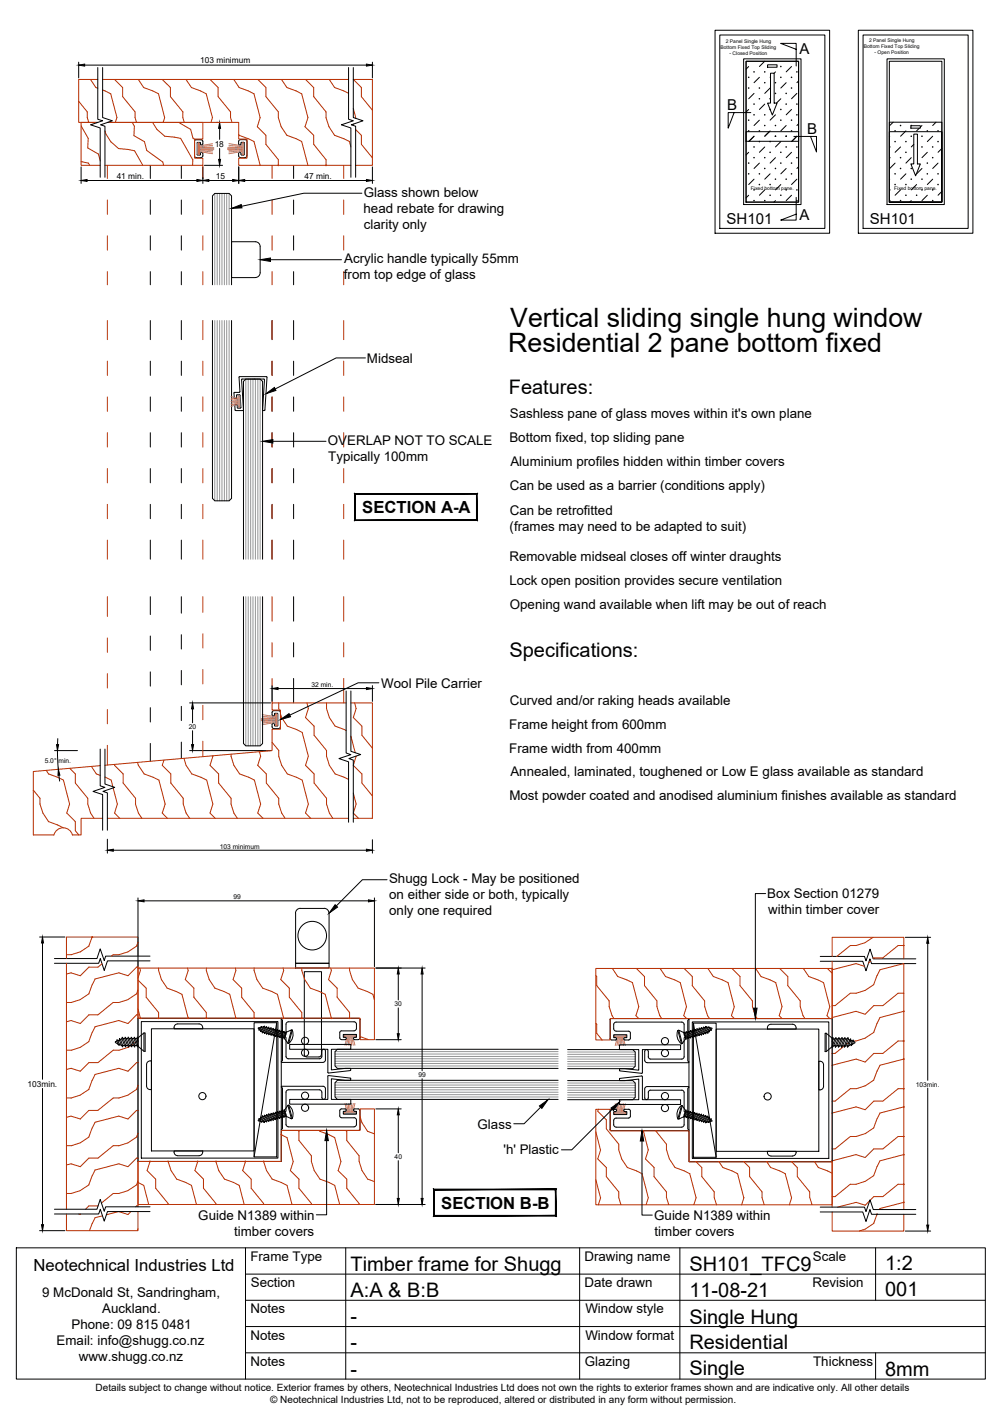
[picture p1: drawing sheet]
<svg xmlns="http://www.w3.org/2000/svg" width="210mm" height="297mm" viewBox="0 0 210 297" stroke-linecap="round" stroke-linejoin="round" font-family="sans-serif">
<!-- layer: APL Notes -->
<g fill="#000" stroke="#000" stroke-width=".21">
<path d="M99.8 103.5v5.4l.2 .1zM99.8 103.5l.2-.1v5.6zM74.5 103.5h25.3l.2-.1zM74.3 103.4h25.7l-25.5 .1zM74.3 103.4l.2 5.5v-5.4zM74.3 103.4l.2 5.5-.2 .1zM74.5 108.9l-.2 .1 25.5-.1zM74.3 109l25.5-.1 .2 .1z"/>
<path d="M116.3 249.2v5.4l.2 .1zM116.3 249.2l.2-.1v5.6zM91 249.2h25.3l.2-.1zM90.8 249.1h25.7l-25.5 .1zM90.8 249.1l.2 5.5v-5.4zM90.8 249.1l.2 5.5-.2 .1zM91 254.6l-.2 .1 25.5-.1zM90.8 254.7l25.5-.1 .2 .1z"/>
</g>
<!-- layer: Glass -->
<g fill="#fff" stroke="#fff" stroke-width=".21">
<path d="M48.5 50.6l5.2 .1zM48.5 50.6l5.2 .1z"/>
<path d="M48.5 50.7h5.3zM48.5 50.7h5.3z"/>
<path d="M48.5 50.7l5.5 .1zM48.5 50.7l5.5 .1z"/>
<path d="M48.5 50.8l5.6 .1zM48.5 50.8l5.6 .1z"/>
<path d="M48.5 50.9l5.8 .1-.2-.1zM48.5 50.9l5.8 .1h-5.8z"/>
<path d="M48.5 51l5.9 .1-.1-.1zM48.5 51l5.9 .1h-5.9z"/>
<path d="M48.5 51.1l5.9 .2v-.2zM48.5 51.1l5.9 .2h-5.9z"/>
<path d="M48.5 51.3l6 .2-.1-.2zM48.5 51.3l6 .2h-6z"/>
<path d="M48.5 51.5l6 .2v-.2zM48.5 51.5l6 .2h-6z"/>
<path d="M48.5 51.7l6 5.4v-5.4zM48.5 51.7l6 5.4h-6z"/>
<path d="M48.5 57.1l6 .2v-.2zM48.5 57.1l6 .2h-6z"/>
<path d="M48.5 57.3l5.9 .2 .1-.2zM48.5 57.3l5.9 .2h-5.9z"/>
<path d="M48.5 57.5l5.9 .1v-.1zM48.5 57.5l5.9 .1h-5.9z"/>
<path d="M48.5 57.6l5.8 .2 .1-.2zM48.5 57.6l5.8 .2h-5.8z"/>
<path d="M48.5 57.8l5.6 .1 .2-.1zM48.5 57.8l5.6 .1h-5.6z"/>
<path d="M48.5 57.9h5.6zM48.5 57.9l5.5 .1z"/>
<path d="M48.5 58h5.5zM48.5 58l5.3 .1z"/>
<path d="M48.5 58.1h5.3zM48.5 58.1h5.2z"/>
<path d="M48.5 58.1h5.2zM48.5 58.1l5 .1z"/>
</g>
<g fill="none" stroke="#000" stroke-width=".21">
<path d="M44.5 59.7v-18.7l.5-.5h3l.5 .5v18.7M53.5 50.6a1.01 1.01 0 0 1 1 1.1v5.4a1.01 1.01 0 0 1-1 1M53.5 50.6h-5v7.6h5M44.5 67.1v37.3l.5 .5h3l.5-.5v-37.3M51 117.1v-37.2l.5-.5h3l.5 .5v37.2M51 125v30.8l.5 .4h3l.5-.4v-30.8M116.9 219.8h-46.2l-.5 .5v3l.5 .5h46.2M118.9 219.9h13.7l.5 .5v3l-.5 .5h-13.7M68.7 224.6l.1 .2 4.6-.6v-.4l-4 .3v-4.3h4.1v-1h-12.8v1h8v4.8M68.7 225.4l.1-.1 4.6 .6v.4l-4-.3v4.3h4.1v1h-12.8v-1h8v-4.9M116.9 226.3h-46.2l-.5 .5v3l.5 .5h46.2M118.9 226.4h13.7l.5 .5v3l-.5 .5h-13.7"/>
<path d="M129.9 224.3l-.1-.4 4 .3v-4.3h-4v-1h12.8v1h-8v4.8M129.9 224.3l4.5 .5 .1-.1M134.5 225.5l-.1-.1-4.6 .5v.5l4-.4v4.4h-4v1h12.8v-1h-8v-4.9"/>
<circle cx="63.9" cy="218" r=".75"/>
<circle cx="139.3" cy="218.1" r=".75"/>
<circle cx="63.9" cy="229.5" r=".75"/>
<circle cx="63.9" cy="220.5" r=".75"/>
<circle cx="63.9" cy="232" r=".75"/>
<circle cx="139.3" cy="220.6" r=".75"/>
<circle cx="139.3" cy="232.1" r=".75"/>
<circle cx="139.3" cy="229.6" r=".75"/>
</g>
<!-- layer: Timber 1 -->
<g fill="none" stroke="#b82e00" stroke-width=".21">
<path d="M19 16.6l1.1 1.7 .4 .2M20.5 16.6h-4v9h4h-3.5v9h4M21.5 18.8l1.7 .8 1.3 5M21.5 16.6h51.5M24 16.6l1.7 1.7v1.9l2.6 3.2v1.2l.3 1M29 16.6l1.1 1.7 3.1 1.3 1.3 5-.3 1M34 16.6l1.7 1.7v1.9l2.6 3.2v1.2l.3 1M39 16.6l1.1 1.7 3.1 1.3 1.3 5-.3 1M44 16.6l1.7 1.7v1.9l2.6 3.2v1.2l.3 1M49 16.6l1.1 1.7 3.1 1.3 1.3 5-.6 2 1.8 1.7v1.9l2.6 3.3v1.1M54 16.6l1.7 1.7v1.9l2.6 3.2v1.2l.6 2 1.2 1.7 3.1 1.3 1.3 5M59 16.6l1.1 1.7 3.1 1.3 1.3 5-.6 2 1.8 1.7v1.9l2.6 3.3v1.1"/>
<path d="M64 16.6l1.7 1.7v1.9l2.6 3.2v1.2l.6 2 1.2 1.7 3.1 1.3 .3 1.2M69 16.6l1.1 1.7 2.9 1.2M16.5 21.2l1.8 2.2v1.2l.3 1M17 33.9l1.5 .3 .3 .4M17 26.4l1.5 2.6-.1 2 2.2 1.3 .4 1.4M20.2 25.6l.1 .1M22 34.6h20.5v-1.5h-1.7v-4h1.7v-3.5h-20h27.5v3.5h1.7v4h-1.7v1.5h23.5M22 27.4l.2 .6 1 1.7M22.5 34.6v2.8M23.2 29.7l1.6 1.4 3.4 .5 1.7 3M24.5 24.6l-.3 1M27.7 25.6l.4 .8v2l2.2 1.3 .4 1.8 3.4 2.4 .2 .7"/>
<path d="M32 25.6l.9 1.5 1.6 1.4 3.3 .5 2.6 4.5-.1 1.1M37.7 25.6v.2l2.2 1.3 .5 1.8 .4 .3M42.5 34.6v2.8M50 28.2l3.2 1.4 1.3 5M57 34.6v2.8M72 34.6v2.8M74 22.7l.5 2.1M74.1 26l-.1 .3M74.5 34.6h.1M74.5 27.1l1.2 1.2v1.9l2.3 2.9M78 23.1l-2.3-2.9v-1.9l-1.7-1.7h4v18h-3.5M22.5 41.9v3"/>
<path d="M22.5 49.4v3M22.5 56.9v2.8M42.5 41.9v3M42.5 49.4v3M42.5 56.9v2.8M57 41.9v3M57 49.4v3M57 56.9v2.8M72 41.9v3M72 49.4v3M72 56.9v2.8M22.5 67.1v4"/>
<path d="M22.5 75.7v2.9M42.5 67.1v4M42.5 75.7v2.9M57 67.1v4M57 75.7v2.9M72 67.1v4M72 75.7v2.9M22.5 83.1v3.1M22.5 90.6v3M22.5 98.2v2.9M42.5 83.1v3.1M42.5 90.6v3"/>
<path d="M42.5 98.2v2.9M57 83.1v3.1M57 90.6v3M57 98.2v2.9M72 83.1v3.1M72 90.6v3M72 98.2v2.9M22.5 105.6v3.1M22.5 113.1v4M42.5 105.6v3.1M42.5 113.1v4M57 105.6v3.1"/>
<path d="M57 113.1v4M72 105.6v3.1M72 113.1v4M22.5 125v4.1M22.5 133.6v3M42.5 125v3.3M42.5 132.8v2.9M57 125v5.1M57 134.6v3M72 125v5.1M72 134.6v3M22.5 141.1v3"/>
<path d="M22.5 148.6v3M22.5 156.1v4.2M28.8 159.7l.2 .6 1.2 1.8 3.1 1.3 1.3 5-.6 1.9 1.1 1.1M34.3 159.2l-.3 1.1 1.8 1.8v1.9l2.6 3.2v1.2l.6 1.9 .7 1.1M38.5 158.9l.5 1.4 1.2 1.8 3.1 1.3 1.3 5-.6 1.9 1.1 1.1M42.5 140.3v3M42.5 147.8v3M42.5 155.3v3.2M44.6 158.3l-.6 2 1.8 1.8v1.9l2.6 3.2v1.2l.6 1.9 .7 1.1M48.4 158l.6 2.3 1.2 1.8 3.1 1.3 1.3 5-.6 1.9 1.1 1.1M54.3 157.5l.3 .9-.6 1.9 1.8 1.8v1.9l2.6 3.2v1.2l.6 1.9 .7 1.1M57 142.1v5.1"/>
<path d="M57 155.5l1.4 1.7v1.2l.6 1.9 1.2 1.8 3.1 1.3 1.3 5-.6 1.9 1.1 1.1M58.4 147.2l.1 1.5M58.8 149.5l.2 .8 1.2 1.8 3.1 1.3 1.3 5-.6 1.9 1.8 1.8v1.9l2.6 3.2v1.2l.6 1.9 .7 1.1M64.3 147.2l.3 1.2-.6 1.9 1.8 1.8v1.9l2.6 3.2v1.2l.6 1.9 1.2 1.8 2.8 1.2M68.4 147.2v1.2l.6 1.9 1.2 1.8 2.3 .9M72 142.1v5.1M72.5 147.2h-15.5v1.5h1.8v4h-1.8v4.5l-35 3.1M73.5 147.2h4.5v24.2h-4M73.5 154.2l.9 3.5M74.3 147.2l.3 1.2-.6 1.9 1.8 1.8v1.9l2.2 2.7M74.6 158.4h.1M74.6 158.4l-.6 1.9 1.8 1.8v1.9l2.2 2.7"/>
<path d="M7 165.5l1.4 1.7v1.2l.6 1.9 1.2 1.8 3 1.3M9.7 161.4l.5 .7 3.1 1.3 1.3 5-.6 1.9 1.8 1.8v1.9l.7 .9M14.6 161l1.2 1.1v1.9l2.6 3.2v1.2l.6 1.9 .7 1.1M19.1 160.6l1.1 1.5 .8 .3M21 160.4l-14 1.2v13.3h4.3a2 2 0 0 1 1.9-1.5 2 2 0 0 1 2 1.5h1.8v-3.5h4.5M22 162.8l1.3 .6M22.5 171.4h50.5M23.3 163.4l.3 1.4M23.7 165l.9 3.4-.6 1.9 1.1 1.1M24.1 160.1l-.1 .2 1.8 1.8v1.9l2.6 3.2v1.2l.6 1.9 .7 1.1M74 166.1l.6 2.3-.6 1.9 1.1 1.1M18.6 198.2l-1.8 1.2-1.9 .6h-1"/>
<path d="M19.3 196.3l-.7 1.9M28.9 197.3l-.3 .9-1.8 1.2-1.9 .6h-1.2l-.4 .3M181.2 197.5l-1.9 .6h-1.2l-2.8 2.2M182.9 196.3l-1.7 1.1M189.3 198.1h-1.2l-3.2 2.5M13.9 201.8v51.5M16.8 209.4l-1.9 .6h-1M18.6 218.2l-1.8 1.2-1.9 .6h-1M18.6 208.2l-1.8 1.2M19.3 206.3l-.7 1.9M19.3 216.3l-.7 1.9M21.4 201.9l-.9 .7h-1.9l-1.8 1.8-1.9-.6-1 .2"/>
<path d="M23.7 210l-3.2 2.6h-1.9l-1.8 1.8-1.9-.6-1 .2M26.8 209.4l-1.9 .6h-1.2M28.6 208.2l-1.8 1.2M28.9 200.3v-4h-15v4.5M28.9 202.8h49.5v15h-3v-4.5h-46.5zM28.9 202.6h-.3l-1.8 1.8-1.9-.6-5 1.3-.6 1.2M28.9 212.6h-.3l-1.8 1.8-1.9-.6-5 1.3-.6 1.2M28.9 217.4l-.3 .8-1.8 1.2-1.9 .6h-1.2l-3.2 2.6h-1.9l-1.8 1.8-1.9-.6-1 .2M28.9 207.4l-.3 .8M28.9 201.3v51.5M28.9 211.4l.5 1.9M28.9 205.3l1.7 1.7v1.9l2.6 3.2v1.2"/>
<path d="M29.3 202.8l.1 .5-.5 1.6M33.2 202.8v.5l.6 1.9 1.2 1.8 3.1 1.3 1.3 5M39.3 202.8l.1 .5-.6 1.9 1.8 1.8v1.9l2.6 3.2v1.2M43.2 202.8v.5l.6 1.9 1.2 1.8 3.1 1.3 1.3 5M49.3 202.8l.1 .5-.6 1.9 1.8 1.8v1.9l2.6 3.2v1.2M53.2 202.8v.5l.6 1.9 1.2 1.8 3.1 1.3 1.3 5M59.3 202.8l.1 .5-.6 1.9 1.8 1.8v1.9l2.6 3.2v1.2M63.2 202.8v.5l.6 1.9 1.2 1.8 3.1 1.3 1.3 5M69.3 202.8l.1 .5-.6 1.9 1.8 1.8v1.9l2.6 3.2v1.2M73.2 202.8v.5l.6 1.9 1.2 1.8 3.1 1.3 .3 1.2M75.4 217.1l1.7 .7M124.8 202.9h49.5v10.5h-46.5v4.5h-3z"/>
<path d="M124.8 204.4l.2 .2v1.9l2.6 3.2v1.2l.6 1.9M124.8 214.4l.2 .2v1.9l1.1 1.4M128.2 212.8l.4 .6M128.3 202.9l1.1 1.7 3.1 1.3 1.3 5-.6 1.9 .6 .6M133.3 202.9l1.7 1.7v1.9l2.6 3.2v1.2l.6 1.9M138.2 212.8l.4 .6M138.3 202.9l1.1 1.7 3.1 1.3 1.3 5-.6 1.9 .6 .6M143.3 202.9l1.7 1.7v1.9l2.6 3.2v1.2l.6 1.9M148.2 212.8l.4 .6M148.3 202.9l1.1 1.7 3.1 1.3 1.3 5-.6 1.9 .6 .6M153.3 202.9l1.7 1.7v1.9l2.6 3.2v1.2l.6 1.9M158.2 212.8l.4 .6"/>
<path d="M158.3 202.9l1.1 1.7 3.1 1.3 1.3 5-.6 1.9 .6 .6M163.3 202.9l1.7 1.7v1.9l2.6 3.2v1.2l.6 1.9M168.2 212.8l.4 .6M168.3 202.9l1.1 1.7 3.1 1.3 1.3 5-.6 1.9 .6 .6M173.3 202.9l1 1M174.3 200.3v-4h15v4.6M174.3 203.2h.1M174.3 213.2h.1M174.3 201.4v51.5M181.1 202.4l-1.8-.5-5 1.2M181.2 212.5l-1.9-.7-5 1.4M181.2 207.5l-1.9 .6h-1.2l-3.2 2.6h-.6"/>
<path d="M181.2 217.5l-1.9 .6h-1.2l-3.2 2.6h-.6M181.2 207.5l1.8-1.2 1.3-3.1 5-1.3v51.5M182.4 201.3l-.5 .4M184.9 200.7l-2 .1M189.3 211.8l-5 1.4-1.3 3.1-1.8 1.2M189.3 208.1h-1.2l-3.2 2.6h-1.9l-1.8 1.8M189.3 218.1h-1.2l-3.2 2.6h-1.9l-1.8 1.8M14.9 233.8l-1 .2M16.8 229.4l-1.9 .6h-1M18.6 238.2l-1.8 1.2-1.9 .6h-1M18.6 228.2l-1.8 1.2M19.3 226.3l-.7 1.9"/>
<path d="M19.3 236.3l-.7 1.9M20.5 232.6h-1.9l-1.8 1.8-1.9-.6M24.9 233.8l-5 1.3-.6 1.2M26.8 229.4l-1.9 .6h-1.2l-3.2 2.6M28.9 222.6h-.3l-1.8 1.8-1.9-.6-5 1.3-.6 1.2M28.9 237.4l-.3 .8-1.8 1.2-1.9 .6h-1.2l-3.2 2.6h-1.9l-1.8 1.8-1.9-.6-1 .2M28.9 232.6h-.3l-1.8 1.8-1.9-.6M28.9 227.4l-.3 .8-1.8 1.2M58.9 237.7l1.2 .6 1.3 5-.6 1.9 1.8 1.8v1.9l2.6 3.2v.2M62.4 236.8l.2 .2v1.9l2.6 3.2v1.2l.6 1.9 1.2 1.8 3.1 1.3 1.1 4M66.9 236.8l.1 .2M67 237l3.1 1.3 1.3 5-.6 1.9"/>
<path d="M72.4 236.8l.2 .2v1.9l2.6 3.2v1.2M75.4 233.9l.4 1.3 1.2 1.8M77 237l1.4 .5M124.8 232.4h3v4.5h16.5v6.5h30v9h-49.5zM124.8 237.1l1 3.8M125.2 232.8l1.8 1.8v1.9l2.6 3.2v1.2M125.3 232.4l-.1 .4M134.8 236.9l1 4-.6 1.9 1.8 1.8v1.9l2.6 3.2v1.2l.5 1.5M137.3 236.9l2.3 2.8v1.2M174.3 223.2h.1M174.3 233.2h.1M181.2 222.5l-1.9-.6-5 1.2"/>
<path d="M181.2 232.5l-1.9-.6-5 1.3M181.2 227.5l-1.9 .6h-1.2l-3.2 2.6h-.6M181.2 237.5l-1.9 .6h-1.2l-3.2 2.6h-.6M189.3 221.9l-5 1.3-1.3 3.1-1.8 1.2M189.3 231.9l-5 1.3-1.3 3.1-1.8 1.2M189.3 228.1h-1.2l-3.2 2.6h-1.9l-1.8 1.8M189.3 238.1h-1.2l-3.2 2.6h-1.9l-1.8 1.8M16.5 254.3l.3 .1 .1-.1M18.6 248.2l-1.8 1.2-1.9 .6h-1M19.3 246.3l-.7 1.9M19.3 256.3l-.6 1.5M20.5 252.6h-1.9l-.7 .7"/>
<path d="M20.5 252.6h.1M21.5 254.7l-1.6 .4-.6 1.2M24.8 253.8l-2.5 .7M27.4 253.8l-.6 .6-1.9-.6M28.9 253.8v4h-15v-3.5M28.9 243.3h30v-6.5h16.5v-4.5h3v20h-49.5zM28.9 242.6h-.3l-1.8 1.8-1.9-.6-5 1.3-.6 1.2M28.9 252.6h-.3l-.2 .2M28.9 247.4l-.3 .8-1.8 1.2-1.9 .6h-1.2l-2.5 2M28.9 257.4l-.1 .4M28.9 247.7l1.2 .6 1.1 4M31.4 243.3l-.6 1.9 1.8 1.8v1.9l2.6 3.2v.2"/>
<path d="M35.2 243.3l.6 1.9 1.2 1.8 3.1 1.3 1.1 4M41.4 243.3l-.6 1.9 1.8 1.8v1.9l2.6 3.2v.2M45.2 243.3l.6 1.9 1.2 1.8 3.1 1.3 1.1 4M50.8 245.2l1.8 1.8v1.9l2.6 3.2v.2M51.4 243.3l-.6 1.9M55.2 243.3l.6 1.9 1.2 1.8 3.1 1.3 1.1 4M70.8 245.2l1.8 1.8v1.9l2.6 3.2v.2M75.2 243.3l.6 1.9 1.2 1.8 1.4 .5M124.8 247.1l1 3.8M125.8 250.9l-.5 1.5M125.8 240.9l-.6 1.9 1.8 1.8v1.9l2.6 3.2v1.2l.5 1.5M129.6 240.9l.6 1.9"/>
<path d="M130.2 242.8l1.2 1.8 3.1 1.3 1.3 5-.4 1.5M139.6 240.9l.6 1.9 1.2 1.8 3.1 1.3M144.5 245.9l1.3 5M145.8 243.4l1.2 1.2v1.9l2.6 3.2v1.2l.5 1.5M145.8 250.9l-.5 1.5M150.6 243.4l.8 1.2 3.1 1.3M154.5 245.9l1.3 5M155.8 243.4l1.2 1.2v1.9l2.6 3.2v1.2l.5 1.5M155.8 250.9l-.4 1.5M160.6 243.4l.8 1.2 3.1 1.3 1.3 5M165.8 250.9l-.4 1.5M165.8 243.4l1.2 1.2v1.9l2.6 3.2v1.2l.5 1.5"/>
<path d="M170.6 243.4l.8 1.2 2.9 1.2M174.3 253.9v4h15v-3.5M174.3 243.2h.1M179.3 241.9l-5 1.3M179.3 241.9l1.9 .6M181.2 247.5l-1.9 .6h-1.2l-3.2 2.6h-.6M181.2 257.5l-1.2 .4M182.2 251.5l-1 1-1.9-.6-3.9 1M183 246.3l-1.8 1.2M183.7 254.4l-.7 1.9-1.8 1.2M189.3 241.9l-5 1.3-1.3 3.1M189.3 251.9l-5 1.3-.1 .2"/>
<path d="M189.3 248.1h-1.2l-3.2 2.6h-1.9l-.7 .7"/>
</g>
<!-- layer: Components -->
<g fill="none" stroke="#000" stroke-width=".21">
<path d="M40.8 29.6l-.1 3 .4 .4M41.1 33h1M41.3 32.3l.1 .2h.5l.2-.5h.3l.1 .6-.4 .4M41.3 29.9l.6-.1 .1 .3M41.3 30v2.3M42 30.1l.2 .3 .3-.3M42.1 29.3l.3 .2 .1 .6M42.1 29.3h-1l-.4 .3M50 32.1v.7l.4 .2M50 32.1l.2-.2 .3 .2M50 30.1l.2 .3 .3-.3M50.4 33h1"/>
<path d="M50.5 32.1l.1 .4M50.5 29.9v.2M50.6 29.8l-.1 .1M50.6 29.8l.6 .1M51.2 32.3l-.6 .2M51.2 29.9v2.4M51.4 29.3l.3 .3M51.4 29.3h-1.2l-.2 .3v.5M51.7 29.6v3l-.3 .4M50.2 78.9l-.1 .1 .2 3.1M50.2 78.9h5.6M50.7 79.4l-.1 .1 .4 6.4"/>
<path d="M50.7 79.4h4.6M55.3 79.4l.1 .1-.4 6.4M55.8 78.9l.1 .1-.4 6.9-.1 .1M49.2 84.9l.2 1.1h1.5l.1-.1M49.3 84.7l-.1 .2M49.3 84.8h.4M49.6 83.3l-.4 .1M49.7 84.9l.1 .6M49.8 85.5h.5M50.1 82.2h-1.1l.2 1.2M50.2 82.1l-.1 .1M50.3 82.8l-.7-.1v.6"/>
<path d="M50.3 82.8l.2 2.6M50.5 85.4l-.2 .1M55 85.9l.4 .1M57 151.7l.2-.2 .3 .2M57 149.8l.2 .2 .3-.2M57 151.8v.6l.4 .2M57.4 148.9l-.4 .2v.7M57.4 148.9h1l.3 .3M57.4 152.6h1M57.5 149.5v.3M57.5 151.8v.2M57.5 152l.1 .1 .6-.1"/>
<path d="M57.5 149.5l.1-.1 .6 .1M58.2 149.5v2.5M58.7 152.2l-.3 .4M58.8 149.2v3.1M24.5 218.1l-.3 .1v.2l.5 .3M24.5 218.1v-.3l.2 .3 .3-.3 .5 1.2M24.5 218.1l.2 .6M24.7 218.7l.3 .3v-.3M24.7 218.1l.3 .6M25 218.7l.5 .3M25 217.8l.1-.3 .2 .3M25.3 217.8l.4 1.2"/>
<path d="M25.5 219l.2 .3v-.3M25.5 217.6l.1-.3 .2 .3M25.5 217.6l.6 1.4M25.5 217.6l-.2 .2M25.7 219h.4M25.8 217.6h.4M25.8 217.6l.5 1.4M26.1 219l.2 .3v-.3M26.2 217.6v-.3l.3 .3M26.2 217.6l.5 1.4M26.3 219h.4M26.5 217.6h.3"/>
<path d="M26.5 217.6l.5 1.4M26.7 219l.3 .3v-.3h.3M26.8 217.6l.5 1.4M26.8 217.6l.1-.3 .2 .3M27.1 217.6h.3l.1-.3 .2 .3M27.1 217.6l.5 1.4M27.3 219l.3 .3v-.3M27.4 217.6l.6 1.4h-.4M27.7 217.6h.4M27.7 217.6l.5 1.4M28.1 217.6l.5 1.4h-.4v.3l-.2-.3M28.1 217.6v-.3l.3 .3"/>
<path d="M28.4 217.6h.3M28.4 217.6l.5 1.4M28.6 219l.3 .3v-.3M28.7 217.6l.2 .6M28.9 219h.1M28.9 217.4l1.3-1h.2v3.8h-.2l-1.3-1zM28.9 217.5l-.1-.2-.1 .3M30.2 216.4v3.8M54.5 215.2l-.4 .1 .2 .5 .5-.8-.5 .6M54.7 216l.2 .2M54.9 216.2v.2l.3-.2M55.2 216.2l.2 .1"/>
<path d="M55.2 215.1l-.6 .8-.2-.2M55.2 215.1l.2-.2-.1 .2M55.2 215.1l-.4 .1M55.3 215.1l-.7 1v-.2M55.3 215.1l.3 .1M55.4 216.3v.2l.2-.1M55.6 215.2l.3-.1-.1 .2M55.6 215.2l-.7 1M55.6 216.4h.3M55.8 215.3l-.6 .9M55.8 215.3h.3M55.9 216.4v.2l.2-.1"/>
<path d="M56.1 216.5h.2v.3l.2-.2M56.3 215.4l-.7 1M56.5 216.6h.3v.3l.2-.2M56.6 215.5l-.3-.1v-.2l-.9 1.1M56.6 215.5l.2-.2-.1 .2 .3 .1 .2-.2-.7 1.2M56.6 215.5l-.7 .9M56.7 215.5l-.6 1M57 215.6l-.7 .9M57 216.7l.2 .1M57.2 215.6l.3 .1-.7 .9M57.2 216.8v.2l.2-.2M57.4 216.8l.3 .1"/>
<path d="M57.5 215.7l.2-.2v.3M57.7 215.8l.5-.1-.1 .2M57.7 215.8l-.7 .9M57.7 216.9v.2l.2-.1M57.9 217h.3M57.9 215.8l-.7 1M58.1 215.9h.3M58.1 215.9l-.7 .9M58.2 217l-.1 .3 .3-.2M58.4 215.9l.2-.1v.2M58.4 217.1l.2 .1M58.4 215.9l-.7 1"/>
<path d="M58.6 216l.2 .1M58.6 216l-.7 1M58.6 217.2v.2l.2-.2 .3 .1M58.8 216.1l.3-.2-.1 .2M58.8 216.1l-.6 .9M59 216.1l.3 .1M59 216.1l-.6 1M59.1 217.3l-.1 .2 .3-.2M59.3 216.2l.2-.2v.2l.2 .1M59.3 217.3l.2 .1M59.3 216.2l-.7 1M59.5 216.2l-.7 1"/>
<path d="M59.5 217.4v.2l.1-.1M59.6 217.5l.3-1.3 1.2-.5-.8 2.8M59.6 217.5l.7 1M59.7 217.1l-.2 .3M59.7 216.3l-.6 1M59.9 216.4l-.6 .9M60 216.2l-.3 .1M60.3 218.5l.2 .1M61.1 215.7l.1 .1M61.2 215.8a2.34 2.34 0 0 1-.7 2.8M61.2 215.8l-.7 2.8M142 215.8a2.34 2.34 0 0 0 .7 2.8"/>
<path d="M142.2 215.8l-.2 .1 .8 2.8M142.9 218.6l-.1 .1M143.3 216.3l.2 .1M143.3 216.5l.7 .9M143.5 216.4l.7 .9M143.5 217.2l.2 .3M143.6 217.6l-.3-1.3-1.1-.5 .7 2.8M143.6 217.6l-.7 1M143.7 217.5v.2l-.1-.1M143.8 216.3l.6 1M143.9 216.3l-.2-.2 .1 .2-.3 .1M143.9 216.3l.7 .9"/>
<path d="M144 217.4l-.3 .1M144.2 217.3v.3l-.2-.2M144.2 216.2l-.3 .1M144.2 216.2l.7 1M144.4 216.1l-.2-.1v.2M144.4 216.1l.7 1M144.6 217.2v.3l-.2-.2h-.2M144.7 216.1h-.3M144.7 216.1l.6 .9M144.9 216l-.3-.1 .1 .2M144.9 217.2h-.3M144.9 216l.7 1"/>
<path d="M145.1 217.1v.2l-.2-.1M145.1 215.9l-.2 .1M145.1 215.9l.7 1M145.3 215.9l.7 .9M145.3 217l-.2 .1M145.6 217v.2l-.3-.2M145.6 215.8l-.3 .1-.2-.2v.2M145.6 215.8l.7 1M145.8 215.8l-.3-.2 .1 .2M145.8 216.9l-.2 .1M146 216.8v.3l-.2-.2M146.1 215.7l-.3 .1 .7 .9"/>
<path d="M146.2 215.7l.7 .9M146.3 216.8h-.3M146.5 215.6l.7 .9M146.7 215.5h.3l-.1-.2 .3 .1 .6 1M146.7 215.5l-.2-.1v.2l-.3 .1-.2-.2 .7 1.2M146.7 215.5l.7 1M146.7 216.7h-.2v.2l-.2-.1M147 215.5l.6 .9M147.2 216.5l-.3 .1v.2l-.2-.1M147.4 216.5v.2l-.2-.2M147.4 215.3l.7 1M147.4 215.3l-.2 .1"/>
<path d="M147.6 215.3l-.2-.2v.2M147.6 215.3l.7 .9M147.6 216.4l-.2 .1M147.8 216.4l.1 .2-.3-.2M147.9 215.2l.7 1v-.3M147.9 215.2l-.3 .1M148.1 215.2l.5 .7 .2-.1M148.1 215.2l-.3-.2 .1 .2M148.1 215.2l.4 .1M148.1 216.3l-.3 .1M148.3 216.2v.3l-.2-.2M148.5 216.1l-.2 .1"/>
<path d="M148.7 215.3l.4 .1-.1 .5-.6-.8 .6 .6M172.8 216.4h.3l1.2 1.1v1.8l-1.2 1h-.3zM173.1 216.4v3.9M174.3 217.5l.2-.2 .1 .3M174.3 219.1h.1M174.4 219.1v.3l.2-.3M174.6 217.6l-.3 .6M174.6 217.6h.3M174.9 217.6l.2-.3 .1 .3M174.9 217.6l-.5 1.5M175.2 217.6l-.6 1.5h.4v.3l.3-.3M175.2 217.6h.3"/>
<path d="M175.5 217.6l.3-.3v.3h.4M175.5 217.6l-.5 1.5M175.6 219.1v.3l.3-.3M175.8 217.6l-.5 1.5h.3M175.9 219.1h.4v.3l.2-.3M176.2 217.6l-.6 1.5M176.2 217.6l.2-.3 .1 .3M176.5 217.6h.3M176.5 217.6l-.6 1.5M176.5 219.1h.4M176.8 217.6l.2-.3 .1 .3M176.8 217.6l-.5 1.5"/>
<path d="M176.9 219.1v.3l.3-.3M177.1 217.6h.3M177.1 217.6l-.6 1.5M177.2 219.1h.3M177.4 217.6l.2-.3 .1 .3M177.4 217.6l-.5 1.5M177.5 219.1v.3l.3-.3M177.7 217.6l-.5 1.5M177.7 217.6l.3 .3M178 217.9l.2-.3v.3M178 217.9l-.5 1.2M178.3 218.8v.3l.3-.3"/>
<path d="M178.3 218.8l-.5 .3M178.5 218.2l-.2 .6M178.8 218.2l.3 .1v.1l-.5 .4M178.8 218.2l-.1-.3-.2 .3-.3-.3-.4 1.2M178.8 218.2l-.2 .6M54.3 234.5l.5 .6-.5-.8-.2 .5 .4 .1M54.4 234.4l.2-.2 .6 .8M54.6 234.2v-.2l.7 1M54.8 234.9l.4 .1M54.9 233.9l.7 1M54.9 233.9l-.2 .2M55.2 233.9l-.3-.2v.2"/>
<path d="M55.2 233.9l.6 .9M55.3 235l.1 .2-.2-.2M55.4 233.8l.9 1.1v-.2l.3-.1M55.4 233.8l-.2 .1M55.6 233.8l-.2-.2v.2M55.6 233.8l.7 .9M55.6 234.9l-.3 .1M55.8 234.8l.1 .2-.3-.1M55.9 233.7l.7 .9M55.9 233.7l-.3 .1M56.1 233.6l.6 1M56.1 233.6l-.2-.1v.2"/>
<path d="M56.1 234.7l-.3 .1M56.3 233.6l.7 .9M56.5 233.5l-.2-.2v.3h-.2M56.5 233.5l.7 1.2-.2-.2-.3 .1 .1 .2-.2-.2M56.8 233.4l.7 1h-.3M57 233.4l-.2-.2v.2l-.3 .1M57 233.4l.7 .9M57.2 233.3l.7 1M57.2 233.3l-.2 .1M57.4 233.3l-.2-.2v.2M57.4 233.3l.7 .9M57.7 234.3v.3l-.2-.2"/>
<path d="M57.7 233.2l-.3 .1M57.7 233.2l.7 .9M57.9 233.1l-.2-.1v.2M57.9 233.1l.7 1M58.1 234.2l.1 .2-.3-.1h-.2M58.2 233.1h-.3M58.2 233.1l.6 .9M58.4 233l-.3-.2 .1 .3M58.4 234.1l-.3 .1M58.4 233l.6 1M58.6 234.1v.2l-.2-.2M58.6 232.9l-.2 .1"/>
<path d="M58.6 232.9l.7 1M58.8 232.9l.7 .9M58.8 234l-.2 .1M59 234l.1 .2-.3-.2M59.1 232.8l-.3 .1-.2-.2v.2M59.1 232.8l.6 1M59.3 232.8l-.3-.2 .1 .2M59.3 233.9l-.3 .1M59.3 232.8l.6 .9M59.5 232.7l-.2 .1M59.5 232.7l.2 .3M59.6 232.5h-.1v.2"/>
<path d="M59.7 233.8h-.2v.3l-.2-.2M59.7 233.8l.3 .1M60.3 231.5l.8 2.9-1.2-.6-.3-1.2zM60.5 231.5a2.34 2.34 0 0 1 .7 2.8M60.5 231.5l.7 2.8M60.5 231.5h-.2M61.2 234.3l-.1 .1M142 234.4h.2M142.7 231.6a2.34 2.34 0 0 0-.7 2.8M142.8 231.6l-.8 2.8M142.8 231.6h.1M142.9 231.6l-.7 2.8 1.1-.5 .3-1.3"/>
<path d="M142.9 231.6l.7 1M143.5 233.8l.3 .1-.1 .2 .2-.1M143.5 233.8l-.2 .1M143.6 232.6l.1-.1v.3M143.7 232.8h.3M143.7 232.8l-.2 .2M143.9 234h.3M144 232.8l.2-.1v.2M144 232.8l-.7 .9M144.2 232.9l.2 .1 .2-.2v.2M144.2 232.9l-.7 .9M144.2 234v.3l.2-.2"/>
<path d="M144.4 234.1l.3 .1M144.4 233l-.6 .9M144.6 233l.3 .1M144.6 233l-.7 1M144.7 234.2l-.1 .2 .3-.2M144.9 233.1l.2-.2v.2M144.9 234.2l.2 .1M144.9 233.1l-.7 .9M145.1 233.1l.2 .1M145.1 233.1l-.7 1M145.1 234.3v.2l.2-.2 .3 .1M145.3 233.2l.3-.2v.3"/>
<path d="M145.3 233.2l-.6 1M145.6 233.3h.2M145.6 233.3l-.7 .9M145.6 234.4l-.1 .2 .3-.2M145.8 233.3l.2-.1v.2M145.8 233.3l-.7 1M146 233.4l.3 .1M146 233.4l-.7 .9M146.3 233.5l.2-.2v.2l.2 .1M146.3 233.5l-.7 .9M146.5 233.5l-.7 .9 .3 .1M146.7 233.6l.2-.2v.2l.3 .1"/>
<path d="M146.7 233.6l-.7 1.1 .2-.1h.3v.3l.2-.2M146.9 233.6l-.7 1M147.2 233.7l-.7 .9M147.2 234.8l.2 .1M147.2 233.7l.2-.2v.3M147.4 233.8l-.7 .9M147.4 233.8h.2M147.4 234.9v.2l.2-.2M147.6 234.9l.3 .1M147.6 233.8l.3-.2-.1 .3M147.6 233.8l-.6 1M147.8 233.9l-.6 .9-.3 .2 .1-.2-.3-.1"/>
<path d="M147.8 233.9h.3M147.9 235l-.1 .2 .3-.1M148.1 233.9l.2-.1v.2M148.1 233.9l-.7 1M148.3 234l-.7 .9M148.3 234l.2 .2M148.5 235l-.4 .1M148.6 234.3v-.2l-.7 .9M148.8 234.5l-.2-.2-.5 .8M149 234.6l-.6 .5 .6-.7 .1 .5h-.4"/>
</g>
<!-- layer: WeatherStrip -->
<g fill="none" stroke="#b85c73" stroke-width=".21">
<path d="M41.4 30h.4v2.3h-.4zM41.6 30v2.3M41.8 31.2h3M41.8 31.8l2.7 .4M41.8 31.5l2.7 .4M44.5 30.8l-2.7 .2h3M44.5 30.1l-2.7 .5M44.5 30.4l-2.7 .4M44.8 31.4h-3l2.7 .1M47.7 31.1h3M47.7 31.3h3l-2.7 .2M48 30.8l2.7 .2h-3"/>
<path d="M48 30.1l2.7 .5M48 30.4l2.7 .3M50.7 29.9h.4v2.4h-.4zM50.7 31.7l-2.7 .5M50.7 31.5l-2.7 .3M50.9 29.9v2.4M48.4 83l1.5 .5M48.4 83.4l1.5 .3M48.4 83.7l1.5 .2M48.4 84.1h1.5M49.9 82.9h.4v2.4h-.4zM49.9 84.7l-1.5 .4"/>
<path d="M49.9 84.5l-1.5 .3M49.9 84.3l-1.5 .1M50.1 82.9v2.4M54.7 150.8h3M54.7 150.9h3l-2.8 .2M54.9 150.4l2.8 .1h-3M54.9 149.7l2.8 .4M54.9 150.1l2.8 .3M57.7 149.5h.4v2.5h-.4zM57.7 151.3l-2.8 .5M57.7 151.2l-2.8 .3M57.9 149.5v2.5"/>
<path d="M72.1 216.8h2.4v.4h-2.4zM72.1 217h2.4M72.7 217.2l-.4 1.8M72.9 217.2l-.3 1.8M73.1 217.2l-.1 1.8M73.3 217.2v1.8M73.5 217.2l.2 1.8M73.7 217.2l.3 1.8M73.9 217.2l.5 1.8M128.7 216.9h2.4v.4h-2.4zM128.7 217.1h2.4M129.3 217.3l-.4 1.7"/>
<path d="M129.5 217.3l-.3 1.7M129.7 217.3l-.1 1.7M129.9 217.3v1.7M130.1 217.3l.2 1.7M130.3 217.3l.3 1.7M130.5 217.3l.5 1.7M72.1 232.9h2.4v.4h-2.4zM72.1 233.1h2.4M72.3 231.1l.4 1.8M72.6 231.1l.3 1.8M73 231.1l.1 1.8M73.3 231.1v1.8"/>
<path d="M73.7 231.1l-.2 1.8M74 231.1l-.3 1.8M74.4 231.1l-.5 1.8M128.7 233h2.4v.4h-2.4zM128.7 233.2h2.4M128.9 231.2l.4 1.8M129.2 231.2l.3 1.8M129.6 231.2l.1 1.8M129.9 231.2v1.8M130.3 231.2l-.2 1.8M130.6 231.2l-.3 1.8M131 231.2l-.5 1.8"/>
</g>
<!-- layer: AlumOutline -->
<g fill="none" stroke="#000" stroke-width=".21">
<path d="M31.5 34.6v2.8M38 34.6v2.8M61.5 34.6v2.8M31.5 41.9v3M31.5 49.4v3M31.5 56.9v2.8M38 41.9v3M38 49.4v3M38 56.9v2.8M61.5 41.9v3M61.5 49.4v3M61.5 56.9v2.8"/>
<path d="M31.5 67.1v4M31.5 75.7v2.9M38 67.1v4M38 75.7v2.9M57 67.1v4M57 75.7v2.9M61.5 67.1v4M61.5 75.7v2.9M31.5 83.1v3.1M31.5 90.6v3M31.5 98.2v2.9M38 83.1v3.1"/>
<path d="M38 90.6v3M38 98.2v2.9M57 83.1v3.1M57 90.6v3M57 98.2v2.9M61.5 83.1v3.1M61.5 90.6v3M61.5 98.2v2.9M31.5 105.6v3.1M31.5 113.1v4M38 105.6v3.1M38 113.1v4"/>
<path d="M57 105.6v3.1M57 113.1v4M61.5 105.6v3.1M61.5 113.1v4M31.5 125v3.7M31.5 133.2v3M38 125v3.4M38 133v3M61.5 125v5.1M61.5 134.6v3M31.5 140.7v3M31.5 148.2v3"/>
<path d="M31.5 155.7v3.8M38 140.4v3.1M38 148v2.9M38 155.5v3.4M61.5 142.1v5.1M28.9 213.3h30v30h-30zM29.6 214h28.6v28.6h-28.6zM58.9 213.5l.3 .2v8.5l-.3 .2M58.9 213.4l.1-.1h16.2l.2 .2v3.9l-.4 .4M71.5 217.8l-.3-.4v-1.3l.4-.2h2.8l.3-.5v-.9l-.3-.4-14-.1-.4 .3-.1 2.5-.3 .3 .3 .2v4l.3 .4 6.7 .1 .4-.3 .1-.2M71.6 217.8h.7M72.3 217.3l.2 .2-.2 .3"/>
<path d="M72.3 217.3h-.4v-.6h2.8v.6l-.6 .1v.1l.2 .3M74.3 217.8h.7M127.8 217.5l.4 .4M127.8 213.6l.2-.2h16.3l-.2 .3v8.5l.2 .2M127.8 213.6v3.9M128.2 217.9h.7l.3-.3-.3-.2h-.3v-.6h2.7v.6h-.4l-.2 .2 .2 .3h.8M129.1 216l-.5-.3v-1.1v-.2l.5-.3h13.7l.4 .3 .1 2.4 .3 .3-.3 .3v4l-.2 .4-6.8 .1-.4-.3-.1-1.4M129.1 216h2.6M131.7 216l.4 .4v1.1l-.4 .4M144.3 213.4h30v30h-30zM145 214.1h28.6v28.6h-28.6zM58.9 227.7l.3 .2v8.5l-.3 .2"/>
<path d="M58.9 222.4l.1 .1M58.9 236.6l.1 .2M58.9 227.7l.1-.2h8.7l.4 .3 .1 .2M59 222.6h8.7M59 236.8h16.2M67.4 228.8l-.1-.3-.4-.2-6.7 .1-.3 .4v4l-.3 .3 .3 .2 .1 2.5 .4 .3 14-.1 .3-.5v-.9l-.3-.4h-2.8l-.4-.3v-1.4l.3-.2h.8M67.4 221.3v-1.1a.37 .37 0 0 1 .4-.4 .37 .37 0 0 1 .4 .4v1.8l-.3 .5h-.2M68.2 228.1v1.8a.37 .37 0 0 1-.4 .4 .37 .37 0 0 1-.4-.4v-1.1M72.3 232.3l.2 .2-.2 .3M72.3 232.8h-.4v.6h2.8v-.6l-.6-.1v-.3l.9-.1 .4 .2v4l-.2 .3M127.8 232.7v3.9M128.2 232.4l-.4 .3"/>
<path d="M128.2 232.4h.7l.3 .2-.3 .3h-.3v.6h2.7v-.6l-.6-.1v-.2l.2-.2h.8M129.1 236.1h13.7M131.7 232.4l.4 .3v1.1l-.4 .4M131.7 234.2l-2.9 .1-.2 .4v.9v.3l.5 .2M135.1 220.2a.37 .37 0 0 1 .3-.3 .37 .37 0 0 1 .4 .3M135.1 220.2v1.9v.2l.5 .3M135.6 227.6l-.5 .3v.2v1.9a.37 .37 0 0 0 .3 .3 .37 .37 0 0 0 .4-.3l.1-1.4 .4-.2M135.6 222.6h8.6M135.6 227.6h8.7l-.2 .4v8.5l.2 .3-16.3 .1-.2-.3M136.3 228.4h6.5M142.8 228.4h.3l.2 .5v3.9l.3 .3-.3 .3v2.2l-.2 .4-.3 .1M144.3 222.4l-.1 .2"/>
</g>
<!-- layer: Glass -->
<g fill="none" stroke="#939598" stroke-width=".21">
<path d="M45 40.5v19.2M45.5 40.5v19.2M46 40.5v19.2M46.5 40.5v19.2M47 40.5v19.2M47.5 40.5v19.2M48 40.5v19.2M45 67.1v37.8M45.5 67.1v37.8M46 67.1v37.8M46.5 67.1v37.8M47 67.1v37.8"/>
<path d="M47.5 67.1v37.8M48 67.1v37.8M51.5 79.4v37.7M52 79.4v37.7M52.5 79.4v37.7M53 79.4v37.7M53.5 79.4v37.7M54 79.4v37.7M54.5 79.4v37.7M51.5 125v31.2M52 125v31.2M52.5 125v31.2"/>
<path d="M53 125v31.2M53.5 125v31.2M54 125v31.2M54.5 125v31.2M70.2 221.8h46.7M70.2 222.3h46.7M70.2 222.8h46.7M70.2 221.3h46.7M70.2 220.8h46.7M70.2 220.3h46.7M70.2 223.3h46.7M70.2 228.3h46.7"/>
<path d="M70.2 227.8h46.7M70.2 227.3h46.7M70.2 228.8h46.7M70.2 229.3h46.7M70.2 229.8h46.7M70.2 226.8h46.7M118.9 221.9h14.2M118.9 222.4h14.2M118.9 222.9h14.2M118.9 221.4h14.2M118.9 220.9h14.2M118.9 220.4h14.2"/>
<path d="M118.9 223.4h14.2M118.9 228.4h14.2M118.9 227.9h14.2M118.9 227.4h14.2M118.9 228.9h14.2M118.9 229.4h14.2M118.9 229.9h14.2M118.9 226.9h14.2"/>
</g>
<!-- layer: Dimensions -->
<g fill="none" stroke="#000" stroke-width=".21">
<path d="M16.5 13v3.3M17.7 13.6h59.1M78 13v3.3M17 35v3.4M18.2 37.8h23M42.5 35v3.4M42.8 34.6h3.8M43.7 37.8h5M45.4 25.6h.3M46 26.9v2.3M46 31.1v2.3M50 35v3.4"/>
<path d="M51.3 37.8h25.5M78 35v3.4M11.4 157.2h4.8M12 157.2l.2 3.9M12.1 154.7v1.3M39.7 157.2h17M39.7 147.2h17M40.3 148.5v2.9M40.3 153.1v2.9M57 143.6v3.3M58.2 144.2h18.6M78 143.6v3.3"/>
<path d="M12.3 162.4l.2 1.2M22.5 175.8v2.9M23.7 178.1h53.1M78 175.9v2.8M8.3 196.3h5.3M8.9 197.5v28.6M28.9 188.1v14.4M30.2 188.7h47M78.4 188.1v14.4M189.6 196.3h5.4M194.3 197.6v28.7M78.7 202.8h10.4"/>
<path d="M78.7 217.8h5.3M83.4 204v5.5M83.4 211.1v5.4M88.4 204v20.3M8.9 228v28.5M78.7 232.3h5.3M83.4 233.5v8M88.4 226v25M194.3 227.9v28.7M8.3 257.8h5.3M78.7 252.3h10.4M83.4 243.1v7.9"/>
<path d="M189.6 257.9h5.4"/>
</g>
<g fill="#000" stroke="#000" stroke-width=".21">
<path d="M16.5 13.6l1.2-.2v.5zM76.8 13.4l1.2 .2-1.2 .3zM17 37.8l1.2-.2v.4zM41.2 37.6l1.3 .2-1.3 .2zM42.5 37.8l1.2-.2v.4zM45.8 33.4h.4l-.2 1.2zM46 25.6l.2 1.3h-.4zM48.7 37.6l1.3 .2-1.3 .2zM50 37.8l1.3-.2v.4zM76.8 37.6l1.2 .2-1.2 .2zM11.8 156h.5l-.3 1.2zM40.1 156h.4l-.2 1.2z"/>
<path d="M40.3 147.2l.2 1.3h-.4zM57 144.2l1.2-.2v.4zM76.8 144l1.2 .2-1.2 .2zM12.2 161.1l.3 1.3h-.4zM22.5 178.1l1.2-.2v.4zM76.8 177.9l1.2 .2-1.2 .2zM8.9 196.3l.2 1.2h-.4zM28.9 188.7l1.3-.2v.4zM77.2 188.5l1.2 .2-1.2 .2zM194.3 196.3l.3 1.3h-.5zM83.4 202.8l.2 1.2h-.4zM83.2 216.5h.4l-.2 1.3z"/>
<path d="M88.4 202.8l.2 1.2h-.4zM83.4 232.3l.2 1.2h-.4zM8.7 256.5h.4l-.2 1.3zM83.2 251h.4l-.2 1.3zM88.2 251h.4l-.2 1.3zM194.1 256.6h.5l-.3 1.3z"/>
</g>
<!-- layer: Shugg Blocks -->
<g fill="none" stroke="#000" stroke-width=".21">
<path d="M20.5 14.1v10.9l1 .3-2.5 .8 2 .7v10.3M21.5 14.1v10.5l2 .7-2.4 .8 .9 .3v10.7M73 14.1v10.9l1 .3-2.5 .8 2 .7v10.3M74 14.1v10.5l2 .7-2.4 .8 .9 .3v10.7M21 156.9v7.7l1 .3-2.5 .9 2 .6v7.5M22 156.9v7.3l2 .7-2.4 .9 .9 .3v7.8M72.5 144.7v13l1 .4-2.5 .8 2 .7v12.6M73.5 144.7v12.7l2.1 .7-2.5 .8 .9 .3v13M31.4 201.3h-8.9l-.7 2-.8-2.5-.3 1h-9.3M31.4 200.3h-9.3l-.3 .9-.8-2.4-.7 2h-8.9M171.8 201.4h8.9l.7 2 .8-2.5 .4 1h9.2M171.8 200.3h9.3l.3 1 .9-2.5 .6 2.1h8.9"/>
<path d="M31.4 253.8h-8.9l-.7 2-.8-2.5-.3 1h-9.3M31.4 252.8h-9.3l-.3 .9-.8-2.4-.7 2h-8.9M171.8 253.9h8.9l.7 2 .8-2.5 .4 1h9.2M171.8 252.9h9.3l.3 .9 .9-2.5 .6 2.1h8.9"/>
</g>
<!-- layer: Timber 1 -->
<g fill="#b82e00" stroke="#b82e00" stroke-width=".21">
<circle cx="68.3" cy="34.6" r=".08"/>
<circle cx="58.3" cy="34.6" r=".08"/>
<circle cx="19.3" cy="196.3" r=".08"/>
<circle cx="69.4" cy="213.3" r=".08"/>
<circle cx="59.4" cy="213.3" r=".08"/>
<circle cx="49.4" cy="213.3" r=".08"/>
<circle cx="39.4" cy="213.3" r=".08"/>
<circle cx="29.4" cy="213.3" r=".08"/>
<circle cx="73.2" cy="213.3" r=".08"/>
<circle cx="63.2" cy="213.3" r=".08"/>
<circle cx="53.2" cy="213.3" r=".08"/>
<circle cx="43.2" cy="213.3" r=".08"/>
<circle cx="33.2" cy="213.3" r=".08"/>
<circle cx="51.4" cy="243.3" r=".08"/>
<circle cx="41.4" cy="243.3" r=".08"/>
<circle cx="31.4" cy="243.3" r=".08"/>
<circle cx="55.2" cy="243.3" r=".08"/>
<circle cx="45.2" cy="243.3" r=".08"/>
<circle cx="35.2" cy="243.3" r=".08"/>
<circle cx="58.9" cy="237.7" r=".08"/>
<circle cx="183.7" cy="254.4" r=".08"/>
<circle cx="189.3" cy="211.9" r=".08"/>
<circle cx="189.3" cy="221.9" r=".08"/>
<circle cx="189.3" cy="231.9" r=".08"/>
<circle cx="189.3" cy="241.9" r=".08"/>
<circle cx="189.3" cy="251.9" r=".08"/>
<circle cx="189.3" cy="198.1" r=".08"/>
<circle cx="189.3" cy="218.1" r=".08"/>
<circle cx="189.3" cy="228.1" r=".08"/>
<circle cx="189.3" cy="238.1" r=".08"/>
<circle cx="189.3" cy="248.1" r=".08"/>
</g>
<!-- layer: TitleBlock -->
<g fill="none" stroke="#000" stroke-width=".21">
<path d="M149.8 6.3h24v42.6h-24zM150.8 7.3h22v40.5h-22zM155.8 12.3h12v30.5h-12zM156.3 12.8h11v29.5h-11zM156.3 12.8h11v16.8h-11zM156.8 13.9l-.5 .6M158 19.6l-1.2 1.1M159.1 16.2l-1.1 1.1M160.2 12.8l-1.1 1.1M160.8 13.6h2v.5h-2zM161.3 18.4l-1.1 1.2M161.4 15.3h.8v6.3h.6l-1 2.5-1-2.5h.6z"/>
<path d="M161.4 16.1l-.1 .1M162.4 15.1l-.2 .3M164.7 17.3l-1.1 1.1M165.8 13.9l-1.1 1.2M166.8 10.3l-3.3-1.2h3.3v4.7M166.9 19.6l-1.1 1.1M167.3 17l-.4 .3M179.8 6.3h24v42.6h-24zM180.8 7.3h22v40.5h-22zM185.8 12.3h12v30.5h-12zM186.3 12.8h11v29.5h-11zM153.8 23.6l-1.3 3.2v-3.2h4.8"/>
<path d="M156.3 27.6h11v14.7h-11zM156.8 22.9l-.5 .6M156.8 31.9l-.5 .6M158 28.5l-1.2 1.2M158 37.5l-1.2 1.2M159.1 25.2l-1.1 1.1M159.1 34.2l-1.1 1.1M160.2 21.8l-1.1 1.1M160.2 30.8l-1.1 1.1M160.2 39.8l-1.1 1.1M161.3 27.4l-1.1 1.1M161.3 36.4l-1.1 1.1"/>
<path d="M162.4 24.1l-1.1 1.1M162.4 33l-1.1 1.2M163.6 20.7l-.9 .9M163.6 29.7l-1.2 1.1M163.6 38.7l-1.2 1.1M164.7 26.3l-1.1 1.1M164.7 35.3l-1.1 1.1M165.8 22.9l-1.1 1.2M165.8 31.9l-1.1 1.1M165.9 29.6l1-1.1-1.1 1.2M166.3 28.6h4.7v3.2l-1.2-3.2M166.9 37.5l-1.1 1.2"/>
<path d="M167.3 25.9l-.4 .4M167.3 34.9l-.4 .4M186.3 25.6h11v16.7h-11h11v-14.7h-11v14.7zM186.4 28.5l-.1 .1M186.4 37.5l-.1 .1M187.1 25.6l-.7 .7M187.5 34.2l-1.1 1.1M188.7 30.8l-1.2 1.1M188.7 39.8l-1.2 1.1M189.8 27.4l-1.1 1.1M189.8 36.4l-1.1 1.1M190.8 26.3h2v.5h-2z"/>
<path d="M190.9 33l-1.1 1.2M191.4 28.1h.8v6.2h.6l-1 2.5-1-2.5h.6zM191.4 30.3l-.5 .5M192 38.7l-1.1 1.1M192.6 26.8l-.6 .6M193.1 26.3l-.3 .3M193.1 35.3l-1.1 1.1M194.3 31.9l-1.2 1.1M195.4 28.5l-1.1 1.2M195.4 37.5l-1.1 1.2M196.1 25.6l-.7 .7M196.5 34.2l-1.1 1.1"/>
<path d="M197.3 31.1l-.8 .8M156.8 40.9l-.5 .6M162.4 42l-.3 .3M165.8 40.9l-1.1 1.1M166.8 41.3v4.8h-3.3l3.3-1.2M190.9 42l-.3 .3M194.3 40.9l-1.2 1.1M197.3 40.1l-.8 .8"/>
</g>
<g fill="#000" stroke="#000" stroke-width=".21">
<circle cx="156.8" cy="18.4" r=".06"/>
<circle cx="156.8" cy="16.2" r=".06"/>
<circle cx="158" cy="15.1" r=".06"/>
<circle cx="159.1" cy="18.4" r=".06"/>
<circle cx="160.2" cy="17.3" r=".06"/>
<circle cx="160.2" cy="15.1" r=".06"/>
<circle cx="162.4" cy="17.3" r=".06"/>
<circle cx="162.4" cy="19.6" r=".06"/>
<circle cx="163.6" cy="13.9" r=".06"/>
<circle cx="163.6" cy="16.2" r=".06"/>
<circle cx="164.7" cy="19.6" r=".06"/>
<circle cx="165.8" cy="16.2" r=".06"/>
<circle cx="165.8" cy="18.4" r=".06"/>
<circle cx="166.9" cy="15.1" r=".06"/>
<circle cx="156.8" cy="36.4" r=".06"/>
<circle cx="156.8" cy="25.2" r=".06"/>
<circle cx="156.8" cy="27.4" r=".06"/>
<circle cx="156.8" cy="34.2" r=".06"/>
<circle cx="158" cy="30.8" r=".06"/>
<circle cx="158" cy="33" r=".06"/>
<circle cx="158" cy="21.8" r=".06"/>
<circle cx="158" cy="39.8" r=".06"/>
<circle cx="158" cy="24.1" r=".06"/>
<circle cx="159.1" cy="27.4" r=".06"/>
<circle cx="159.1" cy="36.4" r=".06"/>
<circle cx="159.1" cy="38.7" r=".06"/>
<circle cx="159.1" cy="20.7" r=".06"/>
<circle cx="159.1" cy="29.7" r=".06"/>
<circle cx="160.2" cy="26.3" r=".06"/>
<circle cx="160.2" cy="33" r=".06"/>
<circle cx="160.2" cy="24.1" r=".06"/>
<circle cx="160.2" cy="35.3" r=".06"/>
<circle cx="161.3" cy="38.7" r=".06"/>
<circle cx="161.3" cy="20.7" r=".06"/>
<circle cx="161.3" cy="29.7" r=".06"/>
<circle cx="161.3" cy="31.9" r=".06"/>
<circle cx="161.3" cy="22.9" r=".06"/>
<circle cx="162.4" cy="26.3" r=".06"/>
<circle cx="162.4" cy="35.3" r=".06"/>
<circle cx="162.4" cy="37.5" r=".06"/>
<circle cx="162.4" cy="28.5" r=".06"/>
<circle cx="163.6" cy="31.9" r=".06"/>
<circle cx="163.6" cy="25.2" r=".06"/>
<circle cx="163.6" cy="34.2" r=".06"/>
<circle cx="163.6" cy="22.9" r=".06"/>
<circle cx="164.7" cy="30.8" r=".06"/>
<circle cx="164.7" cy="28.5" r=".06"/>
<circle cx="164.7" cy="21.8" r=".06"/>
<circle cx="164.7" cy="37.5" r=".06"/>
<circle cx="164.7" cy="39.8" r=".06"/>
<circle cx="165.8" cy="25.2" r=".06"/>
<circle cx="165.8" cy="34.2" r=".06"/>
<circle cx="165.8" cy="36.4" r=".06"/>
<circle cx="165.8" cy="27.4" r=".06"/>
<circle cx="166.9" cy="39.8" r=".06"/>
<circle cx="166.9" cy="21.8" r=".06"/>
<circle cx="166.9" cy="33" r=".06"/>
<circle cx="166.9" cy="24.1" r=".06"/>
<circle cx="166.9" cy="30.8" r=".06"/>
<circle cx="186.4" cy="39.8" r=".06"/>
<circle cx="186.4" cy="30.8" r=".06"/>
<circle cx="186.4" cy="33" r=".06"/>
<circle cx="187.5" cy="27.4" r=".06"/>
<circle cx="187.5" cy="29.7" r=".06"/>
<circle cx="187.5" cy="36.4" r=".06"/>
<circle cx="187.5" cy="38.7" r=".06"/>
<circle cx="188.6" cy="33" r=".06"/>
<circle cx="188.6" cy="26.3" r=".06"/>
<circle cx="188.6" cy="35.3" r=".06"/>
<circle cx="189.8" cy="29.7" r=".06"/>
<circle cx="189.8" cy="31.9" r=".06"/>
<circle cx="189.8" cy="38.7" r=".06"/>
<circle cx="190.9" cy="37.5" r=".06"/>
<circle cx="190.9" cy="26.3" r=".06"/>
<circle cx="190.9" cy="28.5" r=".06"/>
<circle cx="190.9" cy="35.3" r=".06"/>
<circle cx="193.1" cy="39.8" r=".06"/>
<circle cx="193.1" cy="37.5" r=".06"/>
<circle cx="193.1" cy="28.5" r=".06"/>
<circle cx="193.1" cy="30.8" r=".06"/>
<circle cx="194.3" cy="36.4" r=".06"/>
<circle cx="194.3" cy="27.4" r=".06"/>
<circle cx="194.3" cy="34.2" r=".06"/>
<circle cx="195.4" cy="30.8" r=".06"/>
<circle cx="195.4" cy="33" r=".06"/>
<circle cx="195.4" cy="39.8" r=".06"/>
<circle cx="196.5" cy="27.4" r=".06"/>
<circle cx="196.5" cy="38.7" r=".06"/>
<circle cx="196.5" cy="29.7" r=".06"/>
<circle cx="196.5" cy="36.4" r=".06"/>
<circle cx="158" cy="42" r=".06"/>
<circle cx="160.2" cy="42" r=".06"/>
<circle cx="161.3" cy="40.9" r=".06"/>
<circle cx="163.6" cy="40.9" r=".06"/>
<circle cx="166.9" cy="42" r=".06"/>
<circle cx="186.4" cy="42" r=".06"/>
<circle cx="188.6" cy="42" r=".06"/>
<circle cx="189.8" cy="40.9" r=".06"/>
<circle cx="192" cy="40.9" r=".06"/>
<circle cx="195.4" cy="42" r=".06"/>
</g>
<!-- layer: Counterweight -->
<g fill="none" stroke="#000" stroke-width=".21">
<path d="M31.7 215.5h21.5v25.6h-21.5zM36.7 214.7l.5-.2h4.5a.83 .83 0 0 1 .8 1h-6zM150 215.6h21.5v25.6h-21.5zM166.8 215.3a.75 .75 0 0 0-.8-.7h-4.5a.78 .78 0 0 0-.7 1h6v-.3M30.9 222.5l.8-.3v6a.82 .82 0 0 1-1-.7v-4.5zM171.5 222.3a.78 .78 0 0 1 1 .8v4.5a.79 .79 0 0 1-1 .7zM36.5 241.1h6a.85 .85 0 0 1-.8 1h-4.5a.79 .79 0 0 1-.7-1zM160.8 241.4a.75 .75 0 0 0 .7 .8h4.5a.79 .79 0 0 0 .8-.8M160.8 241.4v-.2h6v.2"/>
<circle cx="42.4" cy="229.6" r=".75"/>
<circle cx="160.8" cy="229.7" r=".75"/>
</g>
<!-- layer: Components 3 -->
<g fill="none" stroke="#000" stroke-width=".21">
<path d="M61.9 191.3v10.5h7v-10.5M62.9 190.3a1.01 1.01 0 0 0-1 1M62.9 190.3h5M67.9 190.3a1.01 1.01 0 0 1 1 1M53.2 214.2h4.8v28.1h-4.8zM58 214.2l-4.8 28.1M61.9 201.8h7v1h-7zM145.3 214.3h4.7v28.1h-4.7zM145.3 214.3l4.7 28.1M64.2 221.4l-.2-.1-.3-.4v-17.4h3.6v17.4l-.2 .4-.3 .1M64.3 221.4h2.5"/>
<circle cx="65.4" cy="196" r="3"/>
</g>
<!-- layer: Title Block -->
<g fill="none" stroke="#000" stroke-width=".21">
<path d="M56.7 54.4h14.8M75.8 40.5h-12.2l-13 2.7M76.6 75h-6.2l-12.7 6.5M57.2 92.4h11.1M79.4 143h-4.4l-14.3 6.8M81.1 184.3h-5.2l-5.4 5.5M160.4 187.2h-2.2v24M68.4 238.9v15.6h-2.1M113.3 231.9l-3.5 3.5h-2.2M128.2 232.4l-8.4 8.5h-2.2M134.5 239v15.5h2.1M3.4 261.4h203v27.5h-203z"/>
<path d="M51.4 266.9h155M51.4 272.4h155M51.4 277.9h155M51.4 261.4v27.5M72.4 261.4v27.5M121.4 261.4v27.5M142.4 261.4v27.5M183.4 261.4v11M51.4 283.4h155M183.4 283.4v5.5"/>
</g>
<path d="M48.5 43.7l2-.9 .2 .7zM54.5 54.4l2.2-.4v.8zM55 92.4l2.2-.3v.7zM55.7 82.5l1.8-1.3 .3 .6zM58.8 150.7l1.8-1.2 .3 .6zM70.2 189.5l.5 .5-1.8 1.3zM157.9 211.2h.7l-.4 2.1zM68.4 236.8l.4 2.1h-.7zM113 231.7l1.8-1.3-1.3 1.8zM128 232.1l1.8-1.2-1.3 1.7zM134.5 236.9l.3 2.1h-.7z" fill="#000" stroke="#000" stroke-width=".21"/>
<g font-size="5.6">
<text x="106.9" y="68.6">Vertical sliding single hung window</text>
<text x="106.5" y="73.6">Residential 2 pane bottom fixed</text>
</g>
<g font-size="4.2">
<text x="106.6" y="82.6">Features:</text>
<text x="106.7" y="137.6">Specifications:</text>
<text x="73.4" y="266.2">Timber frame for Shugg</text>
<text x="144.4" y="266.2">SH101_TFC9</text>
<text x="185.4" y="265.9">1:2</text>
<text x="73.4" y="271.7">A:A &amp; B:B</text>
<text x="144.4" y="271.6">11-08-21</text>
<text x="185.4" y="271.6">001</text>
<text x="73.4" y="277.2">-</text>
<text x="144.4" y="277.2">Single Hung</text>
<text x="73.4" y="282.7">-</text>
<text x="144.4" y="282.6">Residential</text>
<text x="73.4" y="288.2">-</text>
<text x="144.4" y="288.1">Single</text>
<text x="185.4" y="288.2">8mm</text>
</g>
<g font-size="3.5">
<text x="75.9" y="107.5">SECTION A-A</text>
<text x="92.4" y="253.2">SECTION B-B</text>
<text x="7" y="266.3">Neotechnical Industries Ltd</text>
</g>
<g font-size="3.1">
<text x="167.5" y="11.3">A</text>
<text x="152.3" y="23">B</text>
<text x="169.1" y="28">B</text>
<text x="152.2" y="47">SH101</text>
<text x="167.5" y="46.1">A</text>
<text x="182.2" y="47">SH101</text>
</g>
<g font-size="2.8">
<text x="76.2" y="41.2">Glass shown below</text>
<text x="76.2" y="44.6">head rebate for drawing</text>
<text x="76.2" y="47.9">clarity only</text>
<text x="72" y="58.5">from top edge of glass</text>
<text x="72.1" y="55.1">Acrylic handle typically 55mm</text>
<text x="76.9" y="76">Midseal</text>
<text x="106.8" y="87.6">Sashless pane of glass moves within it's own plane</text>
<text x="68.7" y="93.2">OVERLAP NOT TO SCALE</text>
<text x="106.7" y="92.6">Bottom fixed, top sliding pane</text>
<text x="68.8" y="96.5">Typically 100mm</text>
<text x="106.9" y="97.6">Aluminium profiles hidden within timber covers</text>
<text x="106.8" y="102.6">Can be used as a barrier (conditions apply)</text>
<text x="106.8" y="107.9">Can be retrofitted</text>
<text x="106.8" y="111.3">(frames may need to be adapted to suit)</text>
<text x="106.7" y="117.6">Removable midseal closes off winter draughts</text>
<text x="106.7" y="122.6">Lock open position provides secure ventilation</text>
<text x="106.8" y="127.6">Opening wand available when lift may be out of reach</text>
<text x="79.9" y="144">Wool Pile Carrier</text>
<text x="106.8" y="147.6">Curved and/or raking heads available</text>
<text x="106.7" y="152.6">Frame height from 600mm</text>
<text x="106.7" y="157.7">Frame width from 400mm</text>
<text x="106.7" y="167.6">Most powder coated and anodised aluminium finishes available as standard</text>
<text x="106.9" y="162.6">Annealed, laminated, toughened or Low E glass available as standard</text>
<text x="81.5" y="185">Shugg Lock - May be positioned</text>
<text x="81.5" y="188.4">on either side or both, typically</text>
<text x="81.5" y="191.7">only one required</text>
<text x="160.7" y="188.2">Box Section 01279</text>
<text x="160.9" y="191.5">within timber cover</text>
<text x="100" y="236.4">Glass</text>
<text x="105.5" y="241.8">'h' Plastic</text>
<text x="41.5" y="255.5">Guide N1389 within</text>
<text x="137" y="255.6">Guide N1389 within</text>
<text x="49.1" y="258.8">timber covers</text>
<text x="137.1" y="258.9">timber covers</text>
<text x="52.4" y="264.1">Frame Type</text>
<text x="52.5" y="269.7">Section</text>
<text x="122.4" y="264.1">Drawing name</text>
<text x="122.4" y="269.6">Date drawn</text>
<text x="170.2" y="269.6">Revision</text>
<text x="170.3" y="264.2">Scale</text>
<text x="8.8" y="271.8">9 McDonald St, Sandringham,</text>
<text x="21.4" y="275.1">Auckland.</text>
<text x="52.5" y="275.1">Notes</text>
<text x="122.6" y="275.1">Window style</text>
<text x="11.9" y="281.8">Email: info@shugg.co.nz</text>
<text x="15" y="278.5">Phone: 09 815 0481</text>
<text x="52.5" y="280.6">Notes</text>
<text x="122.6" y="280.7">Window format</text>
<text x="16.5" y="285.2">www.shugg.co.nz</text>
<text x="52.5" y="286.1">Notes</text>
<text x="122.5" y="286.2">Glazing</text>
<text x="170.3" y="286.1">Thickness</text>
</g>
<g font-size="2.1">
<text x="20" y="291.4">Details subject to change without notice. Exterior frames by others, Neotechnical Industries Ltd does not own the rights to exterior frames shown and are indicative only. All other details</text>
<text x="56.6" y="293.9">© Neotechnical Industries Ltd, not to be reproduced, altered or distributed in any form without permission.</text>
</g>
<g font-size="1.7">
<text x="42" y="13.3">103 minimum</text>
<text x="45" y="30.8">18</text>
<text x="24.4" y="37.5">41 min.</text>
<text x="45.2" y="37.5">15</text>
<text x="63.8" y="37.5">47 min.</text>
<text x="5.8" y="227.7">103min.</text>
</g>
<g font-size="1.4">
<text x="65.2" y="143.9">32 min.</text>
<text x="39.6" y="152.7">20</text>
<text x="9.4" y="159.8">5.0° min.</text>
<text x="46" y="177.8">103 minimum</text>
<text x="48.9" y="188.4">99</text>
<text x="82.6" y="210.8">30</text>
<text x="87.7" y="225.6">99</text>
<text x="191.8" y="227.6">103min.</text>
<text x="82.7" y="242.8">40</text>
</g>
<g font-size="1">
<text x="150.9" y="10.2">Bottom Fixed Top Sliding</text>
<text x="152" y="8.9">2 Panel Single Hung</text>
<text x="152.8" y="11.5">- Closed Position</text>
<text x="180.9" y="10.1">Bottom Fixed Top Sliding</text>
<text x="182" y="8.8">2 Panel Single Hung</text>
<text x="183.2" y="11.4">- Open Position</text>
<text x="157.3" y="39.9">Fixed bottom pane.</text>
<text x="187.3" y="39.9">Fixed bottom pane.</text>
</g>
</svg>
